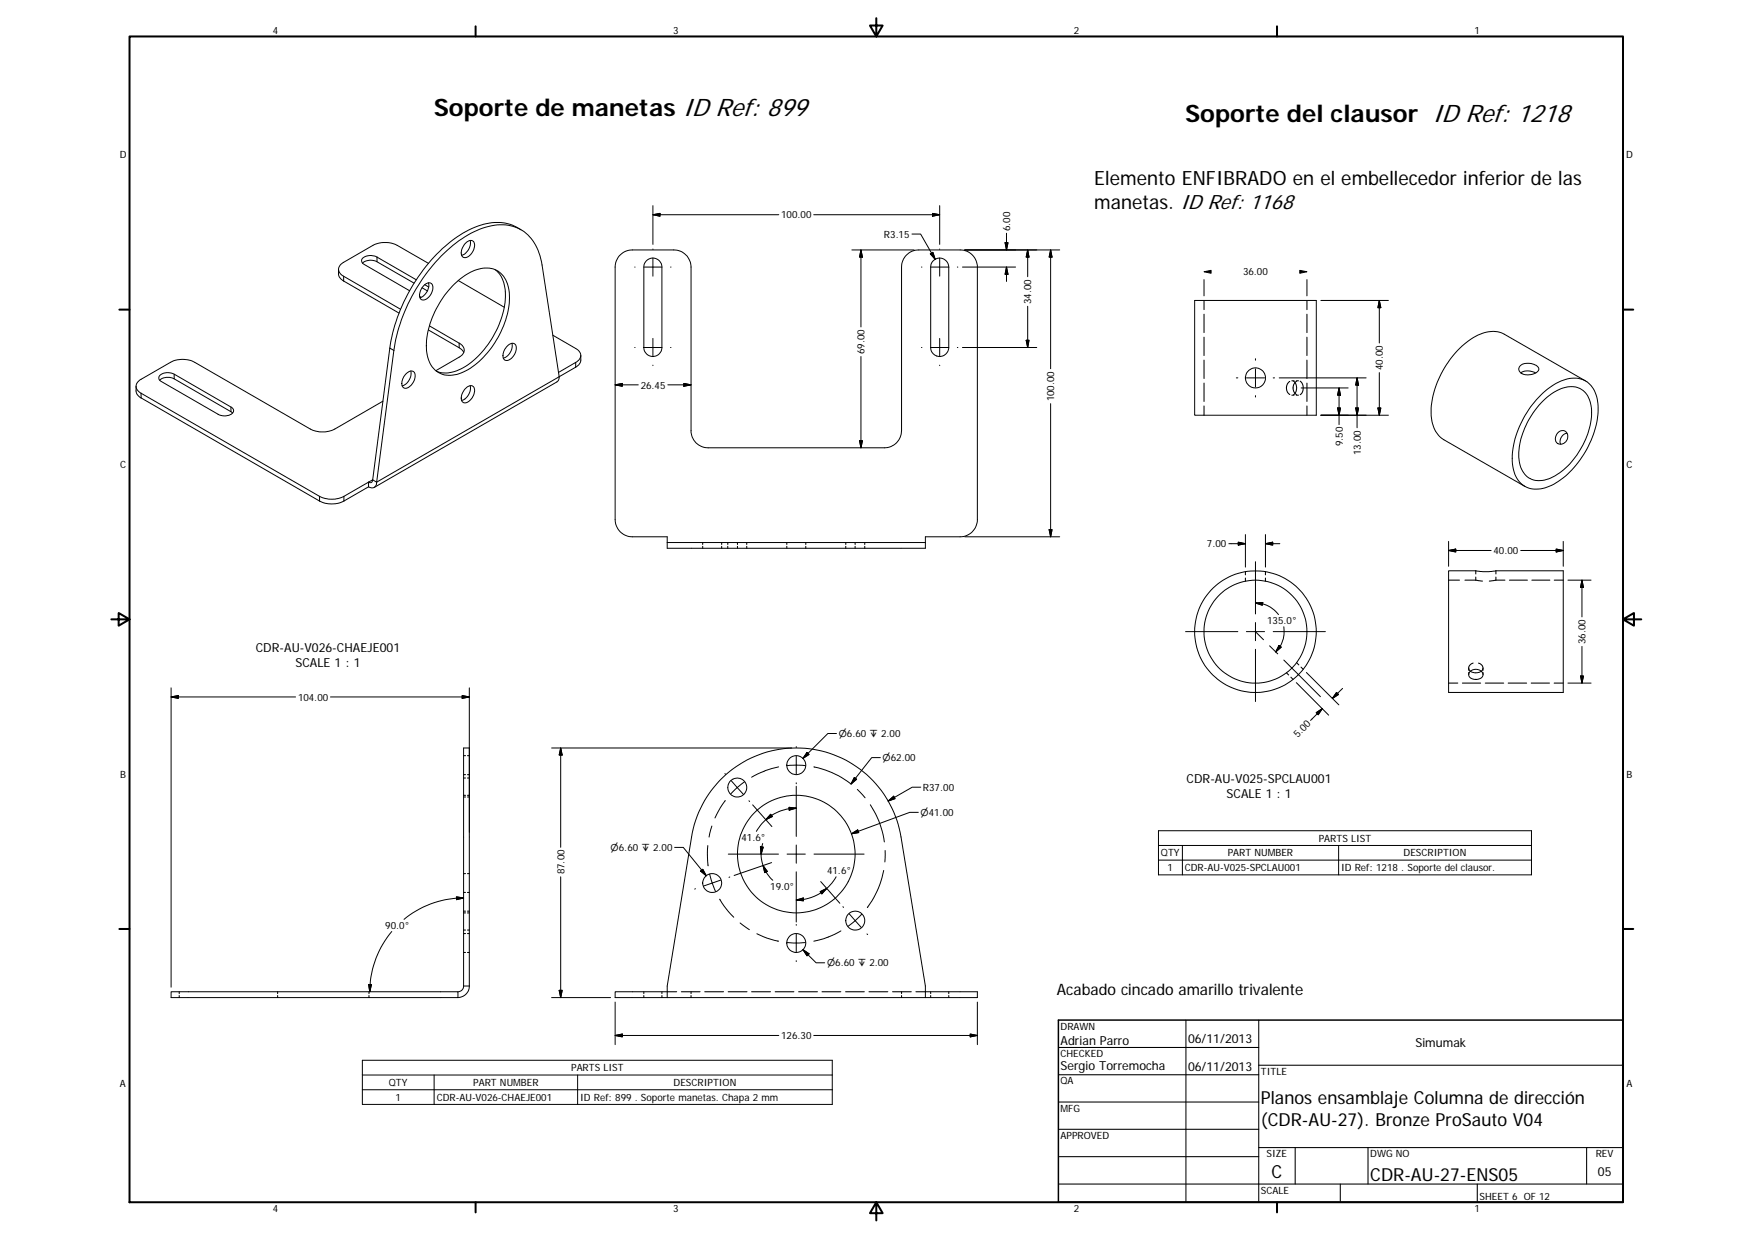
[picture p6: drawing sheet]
<svg xmlns="http://www.w3.org/2000/svg" width="420mm" height="297mm" viewBox="0 0 420 297" stroke-linecap="round" stroke-linejoin="round" font-family="sans-serif">
<g fill="none" stroke="#000" stroke-width=".24">
<path d="M111.4 58.5a1.37 1.37 0 0 1 2.3-.5 2.92 2.92 0 0 1-2.4 3.7 1.75 1.75 0 0 1-.2-2.7zM112.8 57.7a3.2 3.2 0 0 1-2.1 3.5M124.9 55.1a11.6 11.6 0 0 0-11.7-.3 35.8 35.8 0 0 0-15.9 16.7 39.4 39.4 0 0 0-3.8 12M156.6 49.3v9.3M156.6 59.7v.1M156.6 51.5l1.7-.3v.6zM156.6 51.5h30.2M195.1 51.5h30.3M204.3 59.9h14.9M206.5 59.9v18.5M206.5 59.9l.3 1.7h-.7zM218.7 56.1h2.1l3.5 6.1"/>
<path d="M223.6 51.2l1.8 .3-1.8 .3zM225.4 49.3v9.3M225.4 59.7v.1M231.4 59.9h22.7M241 58.2h.7l-.3 1.7zM241.4 55.9v4M246.5 59.9v6.4M246.5 59.9l.3 1.7h-.7zM252 59.9v28.5M252 59.9l.3 1.7h-.7zM81.2 64.6v1.1a2.21 2.21 0 0 0 1.2 1.7M82.4 66.2l13.7 7.9"/>
<path d="M82.4 67.4l13.3 7.7M82.4 66.2v1.2M86.9 63.1a3.1 3.1 0 0 1 3.5-.3l8.9 5.1M90.4 61.6l9.4 5.5M90.4 61.6v1.2M90.4 61.6a2.84 2.84 0 0 0-3.7 .7l.2 .7 .4 .4 10.9 6.3M100.6 71.1l.4 .2M101.2 69l1.3 .7M101.6 68.5a1.15 1.15 0 0 1 1.2-.7 1.15 1.15 0 0 1 1 .8 2.92 2.92 0 0 1-2.5 3.3 1.66 1.66 0 0 1-.3-2.5zM101.9 68.2l.9 .6M102.7 79.1l7.4 4.3M102.8 63.1l-7.5-4.3a6.6 6.6 0 0 0-5.9 0l-7 4.1a1.75 1.75 0 0 0-1.2 1.7 1.75 1.75 0 0 0 1.2 1.6"/>
<path d="M102.8 67.8a3.2 3.2 0 0 1-2.1 3.6M103 78.1l7.1 4.2M108.5 68.6a11.6 11.6 0 0 1 8.9-4.3 5.6 5.6 0 0 1 4.7 5.3 20.4 20.4 0 0 1-5.2 15 13.5 13.5 0 0 1-8.9 5.4 5.5 5.5 0 0 1-5.6-5.4 20.4 20.4 0 0 1 5.2-15zM109.9 67.2l11 6.5M118.8 64.7a7.8 7.8 0 0 1 2.4 7.1 21.9 21.9 0 0 1-10.7 16.7 6.9 6.9 0 0 1-5.8 .5M152.2 64h.1M154.4 64h4.4M155.1 62.5a2.17 2.17 0 0 1 2.3-.5 2.17 2.17 0 0 1 1.3 2v19.3a2.17 2.17 0 0 1-2.1 2.2 2.17 2.17 0 0 1-2.2-2.2v-19.3l.2-.8zM156.6 61.8v4.4M160.8 64h.1M221 64h.1M223.1 60.9l.6-.4 .6 1.7z"/>
<path d="M223.1 64h4.4M223.7 62.7a2.18 2.18 0 0 1 2.4-.7 2.18 2.18 0 0 1 1.4 2v19.3a2.17 2.17 0 0 1-2.1 2.2 2.17 2.17 0 0 1-2.2-2.2v-19.3l.1-.6zM225.4 61.8v4.4M229.6 64h.1M230.8 64h12.8M241.4 64v3.5M241.4 64l.3 1.8h-.7zM246.5 73.4v9.9M286.5 72h29.2v27.5h-29.2zM288.7 67v3.9M313.4 67v3.9M316.8 72h16.2"/>
<path d="M330.8 72v10.2M330.8 72l.3 1.8h-.7zM32.6 92.6v1.1a2.05 2.05 0 0 0 1.2 1.7M33.8 94.3l42.8 24.7M33.8 95.4l42.8 24.7M33.8 94.3a1.76 1.76 0 0 1-1.2-1.7 1.76 1.76 0 0 1 1.2-1.7l7.1-4a6.2 6.2 0 0 1 5.8 0l27.7 16a6.6 6.6 0 0 0 5.9 0l11.5-6.7M33.8 94.3v1.1M38.3 90.1a3.1 3.1 0 0 1 3.5-.4l13.6 7.9a1 1 0 0 1 .6 1.1 1 1 0 0 1-1 .8 3.4 3.4 0 0 1-2.7-.2l-13.6-7.8a.9 .9 0 0 1-.4-1.4zM38.3 91.2a3.1 3.1 0 0 1 3.5-.4l14 8.2M41.8 89.7v1.1M55.4 97.6v1.1M93.5 83.5l1 .5"/>
<path d="M93.5 83.5l-4.1 31.5M94.5 84a40.8 40.8 0 0 1 17-27.2 14.8 14.8 0 0 1 11.5-2.5 9.9 9.9 0 0 1 6.7 7.7l4.4 28.3-.2 .9-.3 .4-43.8 25.2M94.5 84l-4.2 31.6M97.4 89.6a1.27 1.27 0 0 1 2-.3 2.96 2.96 0 0 1-2.4 3.8 1.71 1.71 0 0 1-.3-2.5zM98.5 88.9a3.2 3.2 0 0 1-2.1 3.6M110.1 83.4l.7 .5 .4 .6M110.1 82.3a1.75 1.75 0 0 1 1.2 1.6 1.75 1.75 0 0 1-1.2 1.7l-5.6 3.3M110.1 82.3v1.1M111.4 93.3a1.58 1.58 0 0 1 2.1-.6 2.94 2.94 0 0 1-2.1 3.9 1.4 1.4 0 0 1-.6-2.2zM112.8 92.5a3.2 3.2 0 0 1-2.1 3.5M121.4 83.2a1.37 1.37 0 0 1 2.3-.5 2.93 2.93 0 0 1-2.4 3.7 1.68 1.68 0 0 1-.3-2.5zM122.8 82.3a3.2 3.2 0 0 1-2.1 3.6"/>
<path d="M132.6 80.4l5.5 3.1a1.75 1.75 0 0 1 1.2 1.7 1.75 1.75 0 0 1-1.2 1.7M138.1 86.9l-4.1 2.4M138.1 86.9v1.1M138.1 88l-47.8 27.6M139.3 85.2v1.1a2.21 2.21 0 0 1-1.2 1.7M147.5 92.3l1.7-.4v.7zM147.5 92.3h5.6M152.2 83.3h.1M154.4 83.3h4.4M156.6 81.1v4.4M156.6 87.5v.2M160.8 83.3h.1"/>
<path d="M164 91.9l1.7 .4-1.7 .3zM165.7 92.3h-5.5M206.5 85.5v21.9M221 83.3h.1M223.1 83.3h4.4M225.4 81.1v4.4M225.4 87.5v.2M229.6 83.3h.1M230.8 83.3h17.8M246.1 81.6h.7l-.3 1.7zM252 96.8v31.9M296.5 90.6h.4"/>
<path d="M298.9 90.6h4.4M301.1 86v.4M301.1 88.4v4.4M301.1 94.8v.4M305.3 90.6h.4M306.8 90.6h20.8M312 93h11.3M320.8 97.8h.7l-.4 1.7zM321.1 93l.4 1.7h-.7zM321.1 93v8.8M325.1 97.8h.7l-.4 1.7zM325.4 90.6l.4 1.7h-.7z"/>
<path d="M325.4 90.6v12M330.4 97.8h.7l-.3 1.7zM330.8 89.3v10.2M333 99.5h-16.2M364.6 87.6a3.2 3.2 0 0 1 4.4 .8 2.07 2.07 0 0 1-2.4 1.5 1.87 1.87 0 0 1-2.4-1.6zM364.7 89.4a3.5 3.5 0 0 1 3.6 0M370 94.3a11 11 0 0 1 8.4-3.6 5.8 5.8 0 0 1 4.7 5.5 21.4 21.4 0 0 1-5.6 15.9 14 14 0 0 1-8.5 5.1 5.6 5.6 0 0 1-6.2-5.5 21.4 21.4 0 0 1 6.2-16.4zM370 96.2a9.7 9.7 0 0 1 7.8-3.4 5.1 5.1 0 0 1 3.8 5 18.8 18.8 0 0 1-9.6 16.8 4.9 4.9 0 0 1-6.8-1.6 12 12 0 0 1 .5-10.4 21.4 21.4 0 0 1 4.3-6.4zM380.2 91.3l-19.4-11.2a7.7 7.7 0 0 0-8 1.2 22.6 22.6 0 0 0-9.6 18.5 7 7 0 0 0 3 5.6l19.5 11.2M76.6 119a6.6 6.6 0 0 0 5.9 0M76.6 119v1.1M82.5 119v1.1"/>
<path d="M88.4 115.6l-5.9 3.4M88.4 116.7l-5.9 3.4M88.4 115.6v1.1M89.4 115l-1 .6M89.4 115l.9 .6M89.4 115a.61 .61 0 0 1-.3 .7 .61 .61 0 0 1-.7-.1M90.3 115.6a1.19 1.19 0 0 1-.6 1.2 1.19 1.19 0 0 1-1.3-.1M206.1 105.7h.7l-.3 1.7zM373.6 103.8a1.38 1.38 0 0 1 1.9-.3 1.38 1.38 0 0 1 .3 1.9 1.43 1.43 0 0 1-1.5 1.1 1.43 1.43 0 0 1-1.3-1.4zM375.8 103.9a2 2 0 0 0-1.5 2.6M76.6 120.1a6.5 6.5 0 0 0 5.9 0M160 130.1h61.9"/>
<path d="M160 130.1v1.3h61.9v-1.3M221.9 130.1v-1.4h8.4a4.1 4.1 0 0 0 4.1-4.1v-60.6a4.1 4.1 0 0 0-4.1-4.1h-10a4.1 4.1 0 0 0-4.1 4.1v39.3a4.1 4.1 0 0 1-4.1 4.1h-42.3a4 4 0 0 1-4.1-4.1v-39.3a4.2 4.2 0 0 0-4.1-4.1h-10a4.1 4.1 0 0 0-4.1 4.1v60.6a4.1 4.1 0 0 0 4.1 4.1h8.4v1.4M231.4 128.7h22.7M251.6 127h.7l-.3 1.7zM294.7 130.3h4M297 130l1.7 .3-1.7 .4zM298.7 128.2v7.8M301.1 134.7v12.5M303.5 130.3l1.7-.3v.7zM303.5 128.2v7.8M306.9 130.3h-3.4M347.4 129.8v6"/>
<path d="M347.4 132l1.7-.4v.7zM347.4 132h10.2M347.4 136.8h6.5l1.8 .3 3-.3h16.2v29.2h-27.5zM364.7 132h10.2M373.2 131.6l1.7 .4-1.7 .3zM374.9 129.8v6M376 139.1h5.6M379.4 139.1v8.8M379.4 139.1l.3 1.7h-.7zM284.3 151.4h12.6M298.9 151.4h4.4M301.1 144.6l1.7-.2-.1 .7z"/>
<path d="M301.1 144.6a6.4 6.4 0 0 1 4 1.3l1.5 1.4M301.1 149.2v4.4M301.1 155.7v12.5M301.2 151.5l1.8 1.9M304.5 154.8l1.9 2M305.3 151.4h12.5M306.7 154.7l.6 .5-1.4 1.1zM307.9 158.2l1.9 1.9M307.9 150.3a7.3 7.3 0 0 1-.9 4.6l-1.1 1.4M379.4 155v8.8M41 164.9v71.8M41 167.1l1.8-.3v.6z"/>
<path d="M41 167.1h29.9M110.8 166.8l1.8 .3-1.8 .3zM112.6 164.9v34.7M112.6 167.1h-33.3M132.3 179.3h57.6M134.5 179.3v23.8M134.5 179.3l.3 1.7h-.7zM191 179v.2M200.6 175.9h-2.1l-5.9 5.9M309.7 160.1l7 6.9M310.9 163.7l7.7 7.7M313.3 161.2l7.8 7.8"/>
<path d="M315.6 170.9l1.5-1-1 1.4zM317.1 169.9l-2.8 2.8M320.5 166l.5 .5-1.5 .9zM322 165l-2.5 2.4M352.7 160.8a1.75 1.75 0 0 1 1.8-.3 1.75 1.75 0 0 1 1.1 1.5 1.99 1.99 0 0 1-3.4-.1l.1-.5zM355.3 160.9a2.45 2.45 0 0 1-2.7 0M376 163.8h5.6M379 162.1h.7l-.3 1.7zM170.7 198l-.7 2.7M173.9 185.5l.1 .1M173.9 191.9l-1.1 1.7-1.3 2.5M175.4 187.2l1.4 1.6"/>
<path d="M176.8 188.8l-1.6 1.5M176.8 188.8l1.5 1.6M178.5 187.5l-1.7 1.3M179.6 192l.2 .2M180.5 193l4.6 5.2M184.8 195.2l.4 .5-1.5 .8zM186.7 183.9a19.9 19.9 0 0 0-6.5 2.4M189.2 193.5l1.8 .2-1.7 .5zM191 193.7a11.1 11.1 0 0 0-9.6 5.6M191 181.3v4.3M191 187.7v.2M191 188.5v12"/>
<path d="M193.1 183.6l-2.1-.2-2.2 .2M193.5 180.4l.5 .5-1.4 .9zM195.2 183.9a21.2 21.2 0 0 1 8.8 4M204.2 199.9l1.5-.9 .2 .6zM204.9 186.4l.5 .4-1.3 1.2zM205.6 189.3l1.9 2M208.7 192.9a21.1 21.1 0 0 1 3.4 8.9M211.1 181.6h-2l-5 6.4M213 192l1.3-1.1 .3 .6zM220.2 194.8h-2l-14 5.1M220.8 188.7h-2l-5.8 3.3M277.8 199.2h89.5v10.5h-89.5z"/>
<path d="M109.5 215l1.7 .3-1.7 .4zM111.2 215.3a22.2 22.2 0 0 0-14.3 5.1M134.5 210.2v29M161.8 203.2h2.1l5.5 6.8M166.8 213.1h-.2M168 208.8l.5-.4 .9 1.6zM169.7 202.7l-.1 1.9 .2 3M170.2 209.6l.6 2.1M170.8 211.7l.8 2M170.8 211.7l-2 .7M172.6 215.6l1.6 2.3 1.8 2M172.9 211l-2.1 .7"/>
<path d="M174.7 204.8h12M175 210.2l-.2 .1M182.4 203l.6 .1-.5 1.7zM182.9 202.2l-.1 .4a8.5 8.5 0 0 0 2.5 8.4M183 207.5l1 1.4-.6 .3zM185 206.8l-8.9 3.1M188.8 204.8h4.3M191 215.8l1.6-.5 .1 .7zM191 202.6v4.3M191 209v12M195.2 204.8h12M196.7 213.8l1.6-.8-1.2 1.3z"/>
<path d="M196.8 211.3l4.6 5.3M200.5 210.2a11 11 0 0 1-9.5 5.6M202.2 217.4l.1 .2M203.7 219.1l1.4 1.6M206.7 219.2l-1.6 1.5M211.9 208.7a21.8 21.8 0 0 1-3.9 8.9M212.3 203.9l-.1 2.8M277.8 202.7h89.5M277.8 206.2h89.5M283.6 202.7v7M321 202.7v7M41 237.8h68.8v1.4h-68.8z"/>
<path d="M88.4 236l.7 .1-.4 1.7zM93.9 223.3a22.4 22.4 0 0 0-5.2 14.5M111.2 236.4h1.4M111.2 236.4a1.36 1.36 0 0 1-1.4 1.4M112.6 236.4v-57.1h-1.4v57.1M112.6 236.4a2.77 2.77 0 0 1-2.8 2.8M132.3 239.2h14.1M134.1 237.4h.7l-.3 1.8zM160 237.8h-12.5v1.4h86.9v-1.4h-12.5M177.5 221.3l2.2 1.6M181.5 223.9l2.5 1 2.7 .7M191 221.6v.2"/>
<path d="M191 223.9v4.4M191 230.3v.2M192.6 227.7l1.4 1-.5 .5zM192.6 227.7l3.1 3.1h2.1M193.1 226h-4.3M201.7 223.2a20.3 20.3 0 0 1-6.5 2.4M205.1 220.7l1.4 1.6M205.1 220.7l-1.7 1.4M207.9 223.9l.2 .1M221.9 239.2v-2.8l-5.8-35.7a25.4 25.4 0 0 0-25.1-21.4 25.4 25.4 0 0 0-25.1 21.4l-5.9 35.7v2.8M86.9 254.2h112.7v10.6h-112.7zM86.9 257.7h112.7"/>
<path d="M104.1 257.7v7.1M138.5 257.7v7.1M147.5 240.2v10.2M147.5 248.2l1.7-.3v.7zM147.5 248.2h39.3M195.1 248.2h39.3M232.7 247.9l1.7 .3-1.7 .4zM234.4 240.2v10.2M86.9 261.3h112.7"/>
<circle cx="301.1" cy="90.6" r="2.41"/>
<circle cx="301.1" cy="151.5" r="14.6"/>
<circle cx="301.1" cy="151.4" r="12.3"/>
<circle cx="176.8" cy="188.8" r="2.27"/>
<circle cx="191" cy="183.4" r="2.27"/>
<circle cx="170.8" cy="211.7" r="2.28"/>
<circle cx="191" cy="204.8" r="14.1"/>
<circle cx="191" cy="226.1" r="2.26"/>
<circle cx="205.1" cy="220.7" r="2.27"/>
</g>
<g fill="none" stroke="#000" stroke-width=".25">
<path d="M288.7 72v2.2M288.7 75.3v4.4M313.4 72v2.2M313.4 75.3v4.4M288.7 80.8v4.4M288.7 86.3v4.4M288.7 91.8v4.4M288.7 97.3v2.2M309.3 91.4a1.95 1.95 0 0 0 0 3.2M309.8 91.3h.5M309.8 94.7h.5M310.2 91.4a2.16 2.16 0 0 1 0 3.2"/>
<path d="M310.9 91.3h.5M310.9 94.7h.5M310.9 91.4a1.92 1.92 0 0 0 0 3.2M311.8 91.4a2.18 2.18 0 0 1 0 3.2M313.4 80.8v4.4M313.4 86.3v4.4M313.4 91.8v4.4M313.4 97.3v2.2M168.5 130.1v.4M168.5 131v.4M173.1 130.1v.4M173.1 131v.4"/>
<path d="M174.5 130.1v.4M174.5 131v.4M176.9 130.1v.4M176.9 131v.4M179.1 130.1v.4M179.1 131v.4M188.7 130.1v.4M188.7 131v.4M193.2 130.1v.4M193.2 131v.4M202.8 130.1v.4M202.8 131v.4"/>
<path d="M205.1 130.1v.4M205.1 131v.4M207.4 130.1v.4M207.4 131v.4M298.7 137.1v.7M298.7 138.6v.7M303.5 137.1v.7M303.5 138.6v.7M347.4 139.1h2.6M351.3 139.1h2.6M353.9 139.1l1.6 .2M353.9 136.8v.8"/>
<path d="M353.9 138.3v.8M358.7 139.1l-1.5 .2M358.7 136.8v.8M358.7 138.3v.8M358.7 139.1h2.2M362 139.1h4.3M367.4 139.1h4.3M372.7 139.1h2.2M310.9 158.9l.6 .5M312 159.9l.5 .6M353.3 159a1.12 1.12 0 0 0-1 .7 1.12 1.12 0 0 0 .3 1.2M354.6 159a1.14 1.14 0 0 1 .9 .7 1.14 1.14 0 0 1-.2 1.2"/>
<path d="M308.5 161.3l.5 .5M309.6 162.3l.5 .6M347.4 163.8h2.2M350.7 163.8h4.4M352.2 160.2v.5M352.2 161.2v.5M355.7 160.2v.5M355.7 161.2v.5M356.2 163.8h4.4M361.7 163.8h4.4M367.2 163.8h4.4M372.7 163.8h2.2"/>
<path d="M111.2 186.5h.4M111.2 191.1h.4M111.2 181.2h.4M111.2 185.7h.4M111.2 190.7h.4M112.1 186.5h.5M112.1 191.1h.5M112.1 181.2h.5M112.1 185.7h.5M112.1 190.7h.5M111.2 218.4h.4M111.2 209.4h.4"/>
<path d="M111.2 214h.4M111.2 218.9h.4M112.1 218.4h.5M112.1 209.4h.5M112.1 214h.5M112.1 218.9h.5M43 237.8v.4M43 238.7v.5M66.6 237.8v.4M66.6 238.7v.5M88.5 237.8v.4M88.5 238.7v.5"/>
<path d="M111.2 223.8h.4M111.2 228.3h.4M111.2 223h.4M112.1 223.8h.5M112.1 228.3h.5M112.1 223h.5M154.4 237.8v.4M154.4 238.7v.5M158.7 237.8v.4M158.7 238.7v.5M160 237.8h2.3M163.4 237.8h4.5"/>
<path d="M165.7 237.8v.4M165.7 238.7v.5M169 237.8h4.5M174.6 237.8h4.5M180.2 237.8h4.6M185.9 237.8h4.5M191.5 237.8h4.5M197.1 237.8h4.5M202.8 237.8h4.5M208.4 237.8h4.5M214 237.8h4.5M216.2 237.8v.4"/>
<path d="M216.2 238.7v.5M219.7 237.8h2.2M223.2 237.8v.4M223.2 238.7v.5M227.5 237.8v.4M227.5 238.7v.5M253.8 251.1h48.1M253.8 257.7h48.1M284.4 244.6v43.6M301.9 255.4h87.3M301.9 244.6v43.6M253.8 264.2h48.1"/>
<path d="M253.8 270.7h48.1M253.8 277.3h48.1M301.9 275.1h87.3M310.6 275.1v8.8M328.1 275.1v8.8M380.5 275.1v8.8M253.8 283.9h135.4M321.4 283.9v4.3M354.3 283.9v4.3"/>
</g>
<g fill="none" stroke="#000" stroke-width=".48">
<path d="M31.1 8.7h358.1v279.5h-358.1zM114.1 6.3v2.4M210.2 4.4v4.3l-1.6-2.6h3.1l-1.5 2.6M306.2 6.3v2.4M28.6 74.2h2.5M389.2 74.2h2.5M26.7 148.5h4.4l-2.6-1.5v3l2.6-1.5M389.2 148.5l2.6 1.5v-3l-2.6 1.5h4.4M28.6 222.7h2.5M389.2 222.7h2.5M114.1 288.2v2.5M210.2 288.2l1.5 2.7h-3.1l1.6-2.7v4.4"/>
<path d="M306.2 288.2v2.5"/>
</g>
<path d="M253.8 244.6h135.4v43.6h-135.4z" fill="none" stroke="#000" stroke-width=".36"/>
<g fill="#000" stroke="#000" stroke-width=".24">
<path d="M156.6 51.5l1.7-.3v.6zM223.6 51.2l1.8 .3-1.8 .3zM241 58.2h.7l-.3 1.7zM206.5 59.9l.3 1.7h-.7zM223.1 60.9l.6-.4 .6 1.7zM241.4 64l.3 1.8h-.7zM246.5 59.9l.3 1.7h-.7zM252 59.9l.3 1.7h-.7zM288.7 65.2l1.7-.4v.7zM311.7 64.8l1.7 .4-1.7 .3zM330.8 72l.3 1.8h-.7zM147.5 92.3l1.7-.4v.7z"/>
<path d="M164 91.9l1.7 .4-1.7 .3zM246.1 81.6h.7l-.3 1.7zM320.8 97.8h.7l-.4 1.7zM321.1 93l.4 1.7h-.7zM325.1 97.8h.7l-.4 1.7zM325.4 90.6l.4 1.7h-.7zM330.4 97.8h.7l-.3 1.7zM206.1 105.7h.7l-.3 1.7zM251.6 127h.7l-.3 1.7zM297 130l1.7 .3-1.7 .4zM303.5 130.3l1.7-.3v.7zM347.4 132l1.7-.4v.7z"/>
<path d="M373.2 131.6l1.7 .4-1.7 .3zM301.1 144.6l1.7-.2-.1 .7zM306.7 154.7l.6 .5-1.4 1.1zM379.4 139.1l.3 1.7h-.7zM41 167.1l1.8-.3v.6zM110.8 166.8l1.8 .3-1.8 .3zM315.6 170.9l1.5-1-1 1.4zM320.5 166l.5 .5-1.5 .9zM379 162.1h.7l-.3 1.7zM134.5 179.3l.3 1.7h-.7zM184.8 195.2l.4 .5-1.5 .8zM189.2 193.5l1.8 .2-1.7 .5z"/>
<path d="M193.5 180.4l.5 .5-1.4 .9zM204.9 186.4l.5 .4-1.3 1.2zM204.2 199.9l1.5-.9 .2 .6zM213 192l1.3-1.1 .3 .6zM109.5 215l1.7 .3-1.7 .4zM168 208.8l.5-.4 .9 1.6zM182.4 203l.6 .1-.5 1.7zM183 207.5l1 1.4-.6 .3zM191 215.8l1.6-.5 .1 .7zM196.7 213.8l1.6-.8-1.2 1.3zM88.4 236l.7 .1-.4 1.7zM134.1 237.4h.7l-.3 1.8z"/>
<path d="M192.6 227.7l1.4 1-.5 .5zM147.5 248.2l1.7-.3v.7zM232.7 247.9l1.7 .3-1.7 .4z"/>
</g>
<g font-size="5.8">
<text x="104" y="27.9">Soporte de manetas ID Ref: 899</text>
<text x="284.2" y="29.4">Soporte del clausor ID Ref: 1218</text>
</g>
<g font-size="4.7">
<text x="262.4" y="44.3">Elemento ENFIBRADO en el embellecedor inferior de las</text>
<text x="262.4" y="50">manetas. ID Ref: 1168</text>
</g>
<g font-size="4.3">
<text x="302.4" y="264.7">Planos ensamblaje Columna de dirección</text>
<text x="302.4" y="269.9">(CDR-AU-27). Bronze ProSauto V04</text>
<text x="304.9" y="282.4">C</text>
<text x="328.6" y="283.3">CDR-AU-27-ENS05</text>
</g>
<text font-size="3.8" x="253.4" y="238.5">Acabado cincado amarillo trivalente</text>
<g font-size="3">
<text x="61.3" y="156.2">CDR-AU-V026-CHAEJE001</text>
<text x="70.9" y="159.8">SCALE 1 : 1</text>
<text x="284.6" y="187.7">CDR-AU-V025-SPCLAU001</text>
<text x="294.2" y="191.3">SCALE 1 : 1</text>
<text x="254.3" y="250.5">Adrian Parro</text>
<text x="284.9" y="250.1">06/11/2013</text>
<text x="339.5" y="251.1">Simumak</text>
<text x="254.3" y="256.5">Sergio Torremocha</text>
<text x="284.9" y="256.6">06/11/2013</text>
<text x="383.2" y="281.9">05</text>
</g>
<g font-size="2.4">
<text x="65.4" y="8">4</text>
<text x="161.4" y="8">3</text>
<text x="257.5" y="8">2</text>
<text x="353.6" y="8">1</text>
<text x="28.7" y="38">D</text>
<text x="390" y="38">D</text>
<text x="187.3" y="52.4">100.00</text>
<text x="212" y="57">R3.15</text>
<text x="242.2" y="55.4" transform="rotate(-90 242.2 55.4)">6.00</text>
<text x="298.1" y="66">36.00</text>
<text x="247.3" y="72.9" transform="rotate(-90 247.3 72.9)">34.00</text>
<text x="207.4" y="84.9" transform="rotate(-90 207.4 84.9)">69.00</text>
<text x="331.6" y="88.8" transform="rotate(-90 331.6 88.8)">40.00</text>
<text x="153.7" y="93.2">26.45</text>
<text x="252.8" y="96.2" transform="rotate(-90 252.8 96.2)">100.00</text>
<text x="322" y="107" transform="rotate(-90 322 107)">9.50</text>
<text x="28.8" y="112.2">C</text>
<text x="326.3" y="109.1" transform="rotate(-90 326.3 109.1)">13.00</text>
<text x="390.1" y="112.2">C</text>
<text x="289.4" y="131.2">7.00</text>
<text x="358.2" y="132.9">40.00</text>
<text x="303.9" y="149.7">135.0°</text>
<text x="380.2" y="154.4" transform="rotate(-90 380.2 154.4)">36.00</text>
<text x="71.5" y="168">104.00</text>
<text x="311.2" y="177" transform="rotate(-45 311.2 177)">5.00</text>
<text x="28.8" y="186.5">B</text>
<text x="221.3" y="189.6">R37.00</text>
<text x="390.1" y="186.5">B</text>
<text x="177.8" y="201.6">41.6°</text>
<text x="316.3" y="201.8">PARTS LIST</text>
<text x="135.3" y="209.6" transform="rotate(-90 135.3 209.6)">87.00</text>
<text x="198.3" y="209.6">41.6°</text>
<text x="278.4" y="205.3">QTY</text>
<text x="280" y="208.8">1</text>
<text x="284.2" y="208.9">CDR-AU-V025-SPCLAU001</text>
<text x="294.4" y="205.3">PART NUMBER</text>
<text x="321.6" y="208.9">ID Ref: 1218 . Soporte del clausor.</text>
<text x="336.6" y="205.3">DESCRIPTION</text>
<text x="184.7" y="213.4">19.0°</text>
<text x="92.4" y="222.7">90.0°</text>
<text x="187.3" y="249.1">126.30</text>
<text x="254.3" y="246.8">DRAWN</text>
<text x="137" y="256.8">PARTS LIST</text>
<text x="254.3" y="253.4">CHECKED</text>
<text x="302.4" y="257.6">TITLE</text>
<text x="28.8" y="260.7">A</text>
<text x="93.2" y="260.4">QTY</text>
<text x="94.9" y="263.9">1</text>
<text x="104.7" y="263.9">CDR-AU-V026-CHAEJE001</text>
<text x="113.5" y="260.3">PART NUMBER</text>
<text x="139.2" y="263.9">ID Ref: 899 . Soporte manetas. Chapa 2 mm</text>
<text x="161.5" y="260.4">DESCRIPTION</text>
<text x="254.3" y="259.9">QA</text>
<text x="390" y="260.7">A</text>
<text x="254.3" y="266.5">MFG</text>
<text x="254.3" y="273.1">APPROVED</text>
<text x="303.8" y="277.4">SIZE</text>
<text x="328.6" y="277.4">DWG NO</text>
<text x="382.7" y="277.4">REV</text>
<text x="302.4" y="286.2">SCALE</text>
<text x="354.8" y="287.7">SHEET 6 OF 12</text>
<text x="65.4" y="290.7">4</text>
<text x="161.4" y="290.7">3</text>
<text x="257.5" y="290.7">2</text>
<text x="353.6" y="290.7">1</text>
</g>
<g font-size="2.3">
<text x="201.2" y="176.7">⌀6.60 ↧ 2.00</text>
<text x="211.7" y="182.4">⌀62.00</text>
<text x="220.8" y="195.6">⌀41.00</text>
<text x="146.4" y="204">⌀6.60 ↧ 2.00</text>
<text x="198.3" y="231.7">⌀6.60 ↧ 2.00</text>
</g>
</svg>
